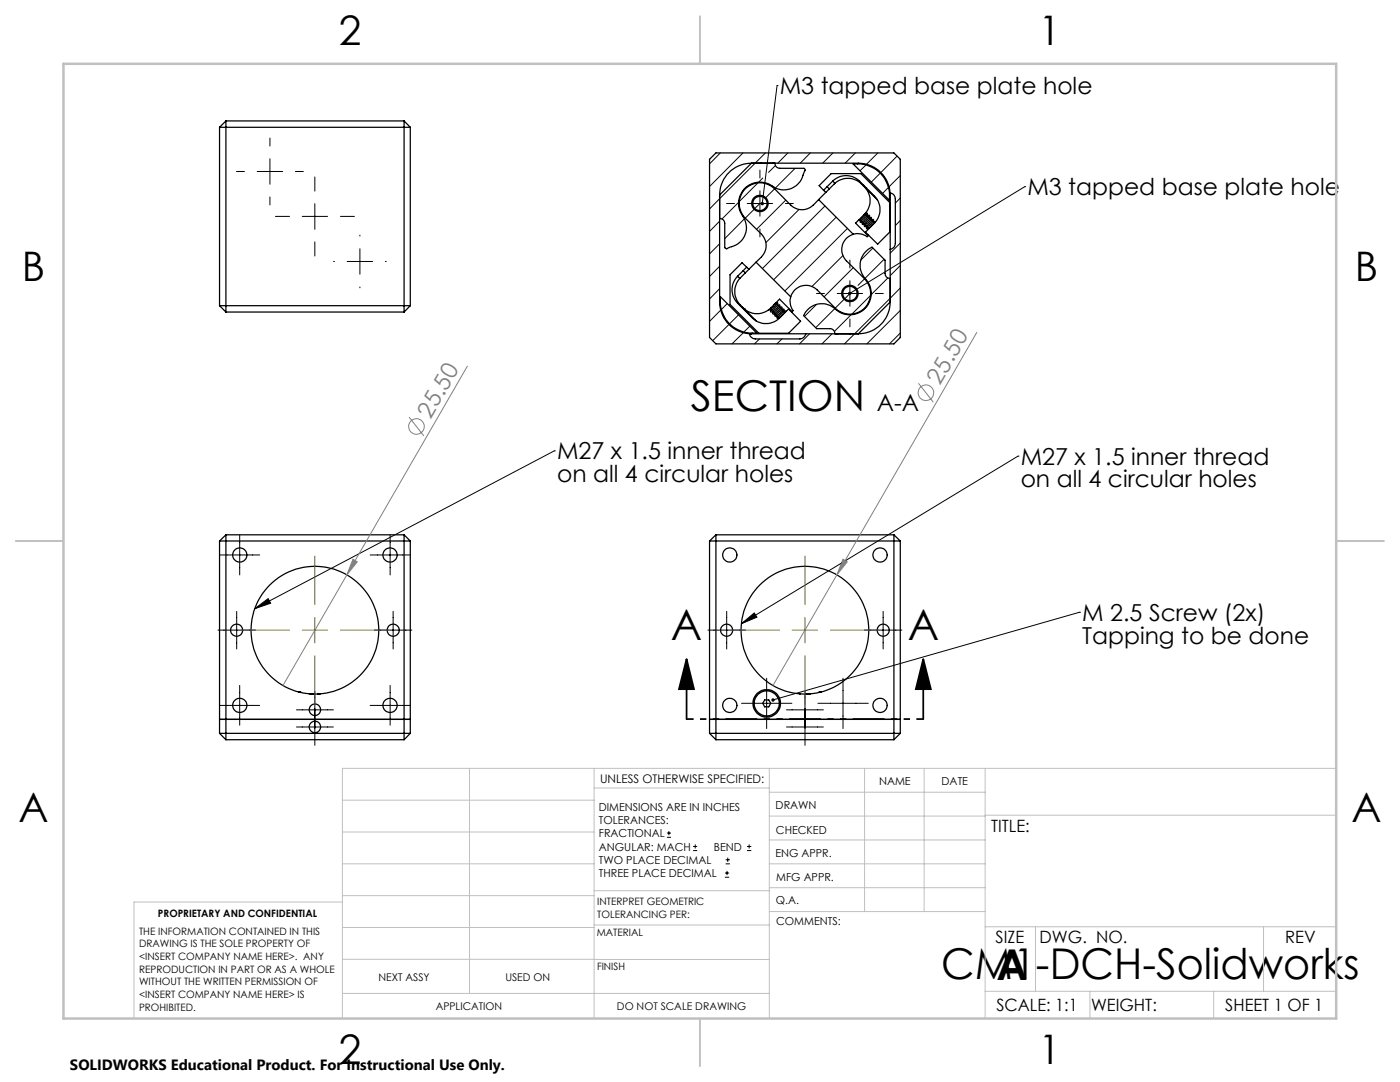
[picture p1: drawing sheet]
<svg xmlns="http://www.w3.org/2000/svg" width="279mm" height="216mm" viewBox="0 0 279 216" stroke-linecap="round" stroke-linejoin="round" font-family="sans-serif">
<g fill="none" stroke="#000" stroke-width=".25">
<path d="M43.8 25.4v35.6M43.8 25.4h38.1M45.1 24.1v38.2M45.1 24.1h35.5M45.1 24.1l-1.3 1.3M80.6 24.1v38.2M80.6 24.1l1.3 1.3M81.9 25.4v35.6M142.9 30.5h35.5l1.3 1.3v35.5l-1.3 1.3h-35.5l-1.3-1.3v-35.5zM143.6 38.9v21.4a6.4 6.4 0 0 0 6.4 6.3M150 32.6h21.3a6.4 6.4 0 0 1 6.4 6.3M150 32.6a6.4 6.4 0 0 0-6.4 6.3"/>
<path d="M150 32.6l-6.4 6.3M151.8 32.6h.1M154.3 32.6h.1M154.7 32.6a.99 .99 0 0 0 .9 1h4.8l.2 .1a.43 .43 0 0 1-.1 .7 4.1 4.1 0 0 1-6.7 2.5 4.3 4.3 0 0 0-5.5 1 4.3 4.3 0 0 0 .1 5.6 4.1 4.1 0 0 1-3 5.9 .47 .47 0 0 1-.8 0v-4.8a.97 .97 0 0 0-1-1M163.4 39.8l-1.1 1.1a3.2 3.2 0 0 1-4.5 0l-3.2-3.2a4.1 4.1 0 0 0-5.9 0 4.1 4.1 0 0 0 0 5.8l3.3 3.2a3.2 3.2 0 0 1 0 4.6l-1.1 1M163.4 39.8l3.1-3.1a4 4 0 0 1 6 .6 3.9 3.9 0 0 1 0 5.4l-1.8 1.8 2.5 2.5M163.4 39.8l6.9 6.9M164.4 38l1.8-1.8a3.8 3.8 0 0 1 5.4 0l2.9 2.9a3.9 3.9 0 0 1 0 5.4M164.4 38l-.9-1 2.4-2.4h5.9l5.8 5.8v5.9l-2.4 2.4-2.5-2.4 1.8-1.8M164.4 38l.4 .4M165.1 37.3l.4 .4M166.2 36.1l.4 .5"/>
<path d="M170.3 32.7a6.5 6.5 0 0 1 7.2 7.3zM172.4 37h-.1M172.7 37.5h.1M172.7 37.5l2.4 2.4M143.8 59.2l7.2 7.3a6.5 6.5 0 0 1-7.2-7.3zM145.7 54.8l2.4-2.4 .9 .9-1.8 1.8a3.8 3.8 0 0 0 0 5.4l3 3a3.9 3.9 0 0 0 5.4 0l1.8-1.8 2.4 2.4-2.4 2.4h-6l-5.7-5.8zM147.2 55.1l.4 .5M148.3 54l.5 .5M149 53.3l.5 .5M150.9 52.3l-3.2 3.2a4 4 0 0 0 .7 6 3.9 3.9 0 0 0 5.4 0l1.8-1.8 2.5 2.5M150.9 52.3l6.9 6.9M157.8 59.2a3.2 3.2 0 0 0 .5 2.8l-.2 .2"/>
<path d="M170.3 46.7a3.2 3.2 0 0 0-1.4 5.3l3.6 3.6a4.1 4.1 0 0 1 0 5.9 4.1 4.1 0 0 1-5.8 0l-3.6-3.6a3.2 3.2 0 0 0-5.3 1.3M170.3 46.7a3.2 3.2 0 0 1 2.7 .5l.2-.2M172.4 42.9l.6-.4 .1 .2-.1 .2M172.5 44.7l.2 .2M172.6 42.6l.1 .1M172.8 42.8h.1M172.9 42.8l-1 .8-.6 .4M172.9 42.8l.2 .3M172.9 45.1l.2 .2M173.2 43.3a2.81 2.81 0 0 1-1.5 1l.1-.3M173.2 43.2h.1M173.3 43.3l.2 .2"/>
<path d="M173.3 45.5l.1 .1M173.4 46.9l-.2 .1M173.4 43.4l.1-.4-.2-.1-1.5 1.2-.1-.2M173.7 43.6l-1.3 1.1a.2 .2 0 0 1-.2 .1 .2 .2 0 0 1-.1-.2l.1-.2M173.7 43.6l.3 .3M173.8 43.8l.1-.4a1.73 1.73 0 0 0-1.3 .8l-.3 .3-.2-.2M174.2 44.8l-1 .8a.16 .16 0 0 1-.2 0 .16 .16 0 0 1-.1-.2l.1-.2M174.2 44.2l.1-.3-.1-.1-1.5 1.1M174.4 44.3l-.3-.2-1 .9a.4 .4 0 0 1-.6 .2l.1-.4M174.5 44.5h.1M174.7 44.2l-.4 .1-1.2 1M177.7 55.6a.99 .99 0 0 1-1.1-1v-2.7l-2.6-2.6a4 4 0 0 0-1 6.7 4.3 4.3 0 0 1-.7 5.9 4.3 4.3 0 0 1-5.9-.5 4 4 0 0 0-6 1.6l2.6 2.6h2.6a.97 .97 0 0 1 1 1"/>
<path d="M177.7 49.7a1.15 1.15 0 0 0 1-1.1v-8.9a1.22 1.22 0 0 0-1-1.2v21.8M43.8 61h38.1M43.8 61l1.3 1.3M45.1 62.3h35.5M81.9 61l-1.3 1.3M148.1 61.2l-.1 .1M148.6 61.7h.1M148.6 61.7l2.4 2.4M153.8 61.7l.2 .2M154.2 62.1l.2 .2M154.5 60.7l.6-.3 .1 .1-.1 .3M154.6 62.5l.2 .3"/>
<path d="M154.8 60.5h.1M155 63l.3 .2M155.2 60.9l-.2-.2-1.2 1-.2 .1h-.2M155.4 61.1l-1.3 1.1a.16 .16 0 0 1-.3 0 .16 .16 0 0 1 0-.2l.1-.2M155.4 61.1l.2 .2M155.4 61.1h.1M155.5 63.4v.1M155.5 61.2l.1-.3a2.07 2.07 0 0 0-1.4 .9l-.2 .1M156 61.6v-.3a2.07 2.07 0 0 0-1.4 .9l-.2 .2M156.1 61.8l-.3-.3-1 .9a.35 .35 0 0 1-.6 .2l.1-.3M156.3 61.9h-.1M156.3 62.7l-1.1 .8-.2-.1 .2-.3"/>
<path d="M156.4 62.1l.1-.4a2.07 2.07 0 0 0-1.5 .9l-.2 .2M156.5 62.2l-.3-.3-1.4 1.2-.2-.1 .1-.3M156.6 62.4h.1M156.9 62.1h-.3l-1.4 1.1M158.1 62.2l-.1 .1M160.8 66.6a1.23 1.23 0 0 1-1.2 1h-8.9a1.32 1.32 0 0 1-1.2-1h21.8M167 66.6h.1M169.5 66.6h.1M177.7 60.3a6.4 6.4 0 0 1-6.4 6.3M177.7 60.3l-6.4 6.3M43.8 107.9h38.1M43.8 107.9v38.4"/>
<path d="M45.1 106.7v40.9M45.1 106.7h35.5M45.1 106.7l-1.3 1.2M80.6 106.7l1.3 1.2M80.6 106.7v40.9M81.9 107.9v38.4M141.6 107.9h38.1M141.6 107.9v38.4M142.9 106.7h35.5M142.9 106.7v40.9M142.9 106.7l-1.3 1.2M178.4 106.7v40.9"/>
<path d="M178.4 106.7l1.3 1.2M179.7 107.9v38.4M59.5 138.1h.5v.1M61.7 138.5h1M63.4 138.5h.6M152.6 139.7h.8l.4 .6-.4 .7h-.8l-.4-.7zM159.5 138.5h.2M160.8 138.5h.9M163.9 138.1h-.4v.1M43.8 143.5h38.1M43.8 146.3h38.1M43.8 146.3l1.3 1.3"/>
<path d="M45.1 147.6h35.5M81.9 146.3l-1.3 1.3M141.6 143.5h38.1M141.6 146.3h38.1M141.6 146.3l1.3 1.3M142.9 147.6h35.5M179.7 146.3l-1.3 1.3"/>
<circle cx="151.6" cy="40.6" r="1.64"/>
<circle cx="151.6" cy="40.6" r="1.42"/>
<circle cx="169.6" cy="58.6" r="1.42"/>
<circle cx="169.6" cy="58.6" r="1.63"/>
<circle cx="47.9" cy="110.7" r="1.43"/>
<circle cx="77.8" cy="110.7" r="1.42"/>
<circle cx="145.6" cy="110.7" r="1.43"/>
<circle cx="175.6" cy="110.7" r="1.42"/>
<circle cx="47.2" cy="125.8" r="1.2"/>
<circle cx="62.8" cy="125.7" r="12.8"/>
<circle cx="78.5" cy="125.8" r="1.2"/>
<circle cx="145" cy="125.8" r="1.2"/>
<circle cx="160.6" cy="125.7" r="12.8"/>
<circle cx="176.2" cy="125.8" r="1.2"/>
<circle cx="47.9" cy="140.8" r="1.43"/>
<circle cx="62.8" cy="141.6" r="1.15"/>
<circle cx="62.9" cy="145" r="1.14"/>
<circle cx="77.8" cy="140.8" r="1.42"/>
<circle cx="145.6" cy="140.8" r="1.43"/>
<circle cx="153" cy="140.4" r="2.74"/>
<circle cx="153" cy="140.4" r="2.48"/>
<circle cx="175.6" cy="140.8" r="1.42"/>
</g>
<g fill="none" stroke="#000" stroke-width=".2">
<path d="M155.1 17.1h.1M155.1 17.1l-3 23.5M47.2 34.2h1.6M51.3 34.2h5.1M53.9 27.6v1.5M53.9 31.7v5.1M53.9 39.3v1.6M58.9 34.2h1.6M62.8 35.3v2.8M143.8 30.5l-2.2 2.2M148.3 30.5l-6.7 6.7M151.3 36.5l-3.8 3.7"/>
<path d="M151.7 33.9v1.6M151.7 38.1v5M152.2 35.5l-.8 .8M152.8 30.5l-11.2 11.2M154.6 37.7l-1.8 1.7M154.8 33l-1.4 1.4M156.8 39.9l-5.8 5.9M157.2 30.5l-2 2.1M158.7 33.6l-3.9 3.9M161.7 30.5l-2 2.1M166.2 30.5l-2 2.1M170.7 30.5l-2 2.1"/>
<path d="M172.8 32.9l-1.2 1.2M175.2 30.5l-2.3 2.3M175.7 34.5l-1.8 1.8M177.3 37.4l-1.2 1.2M179 31.2l-3.2 3.2M179.7 35l-2.3 2.3M179.7 39.5l-1 1M204.5 37.3h.1M204.5 37.3l-34.9 21.3-1 1M55 43.2h2.8M60.3 43.2h5.1M62.8 40.6v5.2"/>
<path d="M62.8 48.3v2.8M66.6 52.2h.1M67.9 43.2h2.8M69.3 52.2h5.1M71.8 46.9v.2M71.8 49.6v5.1M71.8 57.3v.1M76.9 52.2h.2M143.6 48.6l-2 2.1M143.6 44.1l-2 2.1M143.6 53.1l-2 2.1M143.6 57.6l-2 2.1"/>
<path d="M145 40.6h1.6M147.4 40.4l-3.3 3.3M148.6 43.7l-4 3.9M149.1 40.6h5.1M150.5 41.8l-1.8 1.7M151.7 45.7v1.6M151.7 40.6l-1.1 1M156.7 40.6h1.6M159.5 41.8l-6.6 6.6M162.9 58.6h1.6M164.6 41.1l-12.4 12.5M166.9 43.4l-12.5 12.4"/>
<path d="M167.1 58.6h5.1M168.2 51l-6.2 6.2M168.5 59.7l-1.8 1.8M169.1 45.6l-12.5 12.5M169.6 51.9v1.6M169.6 56v5.1M170.3 53.4l-5.8 5.8M172.5 55.6l-1.3 1.3M173.7 58.9l-3.7 3.8M174.2 49.5l-2.4 2.4M174.7 58.6h1.6M176.4 51.8l-3.8 3.8"/>
<path d="M177.2 55.5l-3.4 3.3M179.7 48.5l-2 2M179.7 53l-2 2M179.7 44l-1 1M179.7 57.5l-11.2 11.1M143.8 61.9l-2.2 2.2M145.1 60.6l-1.1 1.2M145.5 64.7l-3.3 3.3M147.4 62.8l-1.8 1.8M148.3 66.4l-2.2 2.2M149.6 65.1l-1.2 1.2M151.6 67.6l-1 1"/>
<path d="M156.1 67.6l-1.1 1M161.6 66.6l-2 2M162.9 60.7l-2.4 2.4M166.1 66.6l-2.1 2M166.6 61.6l-3.8 3.8M169.6 63.6v1.6M169.9 62.8l-3.4 3.3M179.7 61.9l-6.7 6.7M179.7 66.5l-2.2 2.1M110.6 90h.1M110.6 90l-59.8 31.5M203.2 91h.1"/>
<path d="M203.2 91l-55.2 33.5M43.9 110.7h7.9M47.8 106.8v7.9M73.9 110.7h7.9M77.9 106.8v7.9M43.5 125.7h7.5M47.2 122v7.5M47.8 136.8v7.9M50.8 121.5l2.7-2 .5 .9zM62.8 137.9v10.8M74.7 125.7h7.5M77.9 136.8v7.9"/>
<path d="M78.5 122v7.5M141.3 125.7h7.5M145 122v7.5M148 124.5l2.5-2.2 .6 .9zM153 135.3v10.1M160.7 137.9v10.8M168.2 135.3v10.1M172.5 125.7h7.5M176.2 122v7.5M215.4 122.2h.1M215.4 122.2l-61.1 17.5M43.9 140.8h7.9"/>
<path d="M59.2 145.1h7.3M59.2 141.6h7.3M73.9 140.8h7.9M148 140.3h10M157 145.1h7.3M157 141.6h7.3M163.2 140.3h10.1M133.1 167.1h.8M133.1 166.2h.8M133.5 165.8v.9M138.3 169.7h.8M138.3 168.9h.8"/>
<path d="M138.7 168.5v.8M144.7 175h.8M144.7 174.2h.8M144.8 172.4h.9M144.8 171.6h.9M145.1 173.8v.8M145.2 171.1v.9M149.1 169.7h.8M149.1 168.9h.8M149.5 168.5v.8"/>
</g>
<g fill="none" stroke="#808080" stroke-width=".2">
<path d="M93.3 73.1l-24.1 41.6M183.3 76.5l3 3.8M194.9 66.3l-27.9 48.4M81.6 83.2l3 3.8M69.2 114.7l-12.7 22.1M70.4 111.6l.9 .5-2.1 2.6zM167 114.7l-12.7 22.1M168.2 111.6l.9 .5-2.1 2.6z"/>
<circle cx="184.8" cy="78.4" r="1.55"/>
<circle cx="83.1" cy="85.1" r="1.55"/>
</g>
<path d="M137 131.5l1.5 6h-3zM137 131.5v12M184.3 131.5l1.5 6h-3zM184.3 131.5v12" fill="none" stroke="#000" stroke-width=".35"/>
<path d="M184.3 143.5h-47.3" fill="none" stroke="#000" stroke-width=".35" stroke-dasharray="6.3 1.3 1.3 1.3 1.3 1.3" stroke-dashoffset="5" stroke-linecap="butt"/>
<path d="M62.8 110.9v9.7M160.7 110.9v9.7M48 125.7h9.8M60.3 125.7h5.1M62.8 123.2v5.1M62.8 130.8v9.7M67.9 125.7h9.7M145.8 125.7h9.8M158.1 125.7h5.1M160.7 123.2v5.1M160.7 130.8v9.7M165.7 125.7h9.7" fill="none" stroke="#808000" stroke-width=".2"/>
<g fill="none" stroke="#c0c0c0" stroke-width=".2">
<path d="M68.3 159.7h50.3M93.7 153.3v44.9M118.6 153.3v49.9M118.6 157.2h34.9M153.5 153.3v49.9M153.5 158.1h43.1M172.5 153.3v28.6M184.4 153.3v28.6M196.6 153.3v49.9M266.7 153.3h-198.4v49.9M68.3 178.7h50.3M68.3 172.4h50.3"/>
<path d="M68.3 166h50.3M68.3 180h-41.6v23.2M118.6 177.7h35M153.5 167.6h43.1M153.5 162.8h43.1M153.5 172.4h43.1M153.5 177.1h43.1M196.6 162.7h70.1M68.3 198.2h85.2M68.3 191.4l85.2 .1M68.3 185.1h50.3M118.6 184.6h35"/>
<path d="M153.6 181.9h43M196.6 197.8h70.1M196.6 184.9h70.1M206.7 184.9v12.9M217.5 197.8v5.4M242.2 197.8v5.4M252.2 184.9v12.9"/>
</g>
<path d="M139.7 3.2v9.5M3.1 107.9h9.6M266.7 107.9h9.5M139.7 203.2v9.6" fill="none" stroke="#c0c0c0" stroke-width=".25"/>
<path d="M12.7 12.7h254v190.5h-254z" fill="none" stroke="#c0c0c0" stroke-width=".5"/>
<g fill="#000">
<path d="M50.8 121.5l2.7-2 .5 .9zM148 124.5l2.5-2.2 .6 .9zM154 139.5v.3l.3-.1-.3 .1a.34 .34 0 0 0 .4 .2 .34 .34 0 0 0 .1-.5 .34 .34 0 0 0-.5 0zM151.8 40.5v.2l.2 .3 .1-.4v.4a.34 .34 0 0 0 .4-.3 .34 .34 0 0 0-.2-.4 .34 .34 0 0 0-.5 .2zM169.4 58.3l-.2 .2 .1 .2 .3-.1-.3 .1a.34 .34 0 0 0 .5 .1 .34 .34 0 0 0 .1-.5 .34 .34 0 0 0-.5 0z"/>
<path d="M184.3 131.5l1.5 6h-3zM137 131.5l1.5 6h-3z"/>
</g>
<g fill="#808080">
<path d="M70.4 111.6l.9 .5-2.1 2.6z"/>
<path d="M168.2 111.6l.9 .5-2.1 2.6z"/>
</g>
<g font-size="8.5">
<text x="137.9" y="82">SECTION</text>
<text x="133.9" y="127.6">A</text>
<text x="181.2" y="127.6">A</text>
<text x="187.9" y="195.4">CM1-DCH-Solidworks</text>
<text x="198.9" y="195.5">A</text>
</g>
<g font-size="8.1">
<text x="67.6" y="8.9">2</text>
<text x="207.3" y="8.9">1</text>
<text x="4.4" y="56.2">B</text>
<text x="270.4" y="56.2">B</text>
<text x="3.7" y="164.1">A</text>
<text x="269.7" y="164.1">A</text>
<text x="67.6" y="212.4">2</text>
<text x="207.3" y="212.4">1</text>
</g>
<g font-size="4.7">
<text x="155.6" y="18.8">M3 tapped base plate hole</text>
<text x="205" y="39">M3 tapped base plate hole</text>
<text x="175" y="82">A-A</text>
<text x="111.2" y="91.7">M27 x 1.5 inner thread</text>
<text x="203.7" y="92.7">M27 x 1.5 inner thread</text>
<text x="111.2" y="96.2">on all 4 circular holes</text>
<text x="203.7" y="97.3">on all 4 circular holes</text>
<text x="216" y="123.9">M 2.5 Screw (2x)</text>
<text x="216" y="128.4">Tapping to be done</text>
</g>
<g font-size="4.7" fill="#808080">
<text x="187.6" y="77" transform="rotate(-60 187.6 77)">25.50</text>
<text x="85.9" y="83.7" transform="rotate(-60 85.9 83.7)">25.50</text>
</g>
<g font-size="3.4">
<text x="197.8" y="166">TITLE:</text>
<text x="198.7" y="188.1">SIZE</text>
<text x="207.5" y="188.1">DWG. NO.</text>
<text x="256.5" y="188.2">REV</text>
<text x="198.8" y="201.7">SCALE: 1:1</text>
<text x="217.7" y="201.8">WEIGHT:</text>
<text x="244.5" y="201.7">SHEET 1 OF 1</text>
</g>
<text font-size="3" x="14" y="213.5">SOLIDWORKS Educational Product. For Instructional Use Only.</text>
<text font-size="2.4" x="119.8" y="156.2">UNLESS OTHERWISE SPECIFIED:</text>
<g font-size="2.2">
<text x="119.5" y="161.8">DIMENSIONS ARE IN INCHES</text>
<text x="154.8" y="161.4">DRAWN</text>
<text x="175.4" y="156.6">NAME</text>
<text x="187.9" y="156.7">DATE</text>
<text x="119.5" y="164.4">TOLERANCES:</text>
<text x="119.5" y="167.1">FRACTIONAL</text>
<text x="154.9" y="166.3">CHECKED</text>
<text x="119.5" y="169.7">ANGULAR: MACH</text>
<text x="119.5" y="172.4">TWO PLACE DECIMAL</text>
<text x="142.5" y="169.7">BEND</text>
<text x="154.8" y="171">ENG APPR.</text>
<text x="119.5" y="175">THREE PLACE DECIMAL</text>
<text x="154.9" y="175.7">MFG APPR.</text>
<text x="154.9" y="180.4">Q.A.</text>
<text x="154.9" y="184.6">COMMENTS:</text>
</g>
<g font-size="2.1">
<text x="75.5" y="195.7">NEXT ASSY</text>
<text x="100.9" y="195.7">USED ON</text>
<text x="86.9" y="201.5">APPLICATION</text>
<text x="123.1" y="201.6">DO NOT SCALE DRAWING</text>
</g>
<g font-size="2">
<text x="31.5" y="182.9">PROPRIETARY AND CONFIDENTIAL</text>
<text x="119.2" y="180.6">INTERPRET GEOMETRIC</text>
<text x="119.2" y="183.1">TOLERANCING PER:</text>
<text x="27.8" y="186.5">THE INFORMATION CONTAINED IN THIS</text>
<text x="27.8" y="189">DRAWING IS THE SOLE PROPERTY OF</text>
<text x="27.8" y="191.6">&lt;INSERT COMPANY NAME HERE&gt;. ANY</text>
<text x="119.1" y="186.7">MATERIAL</text>
<text x="27.8" y="194.1">REPRODUCTION IN PART OR AS A WHOLE</text>
<text x="27.8" y="196.6">WITHOUT THE WRITTEN PERMISSION OF</text>
<text x="119.1" y="193.5">FINISH</text>
<text x="27.8" y="199.1">&lt;INSERT COMPANY NAME HERE&gt; IS</text>
<text x="27.8" y="201.7">PROHIBITED.</text>
</g>
</svg>
